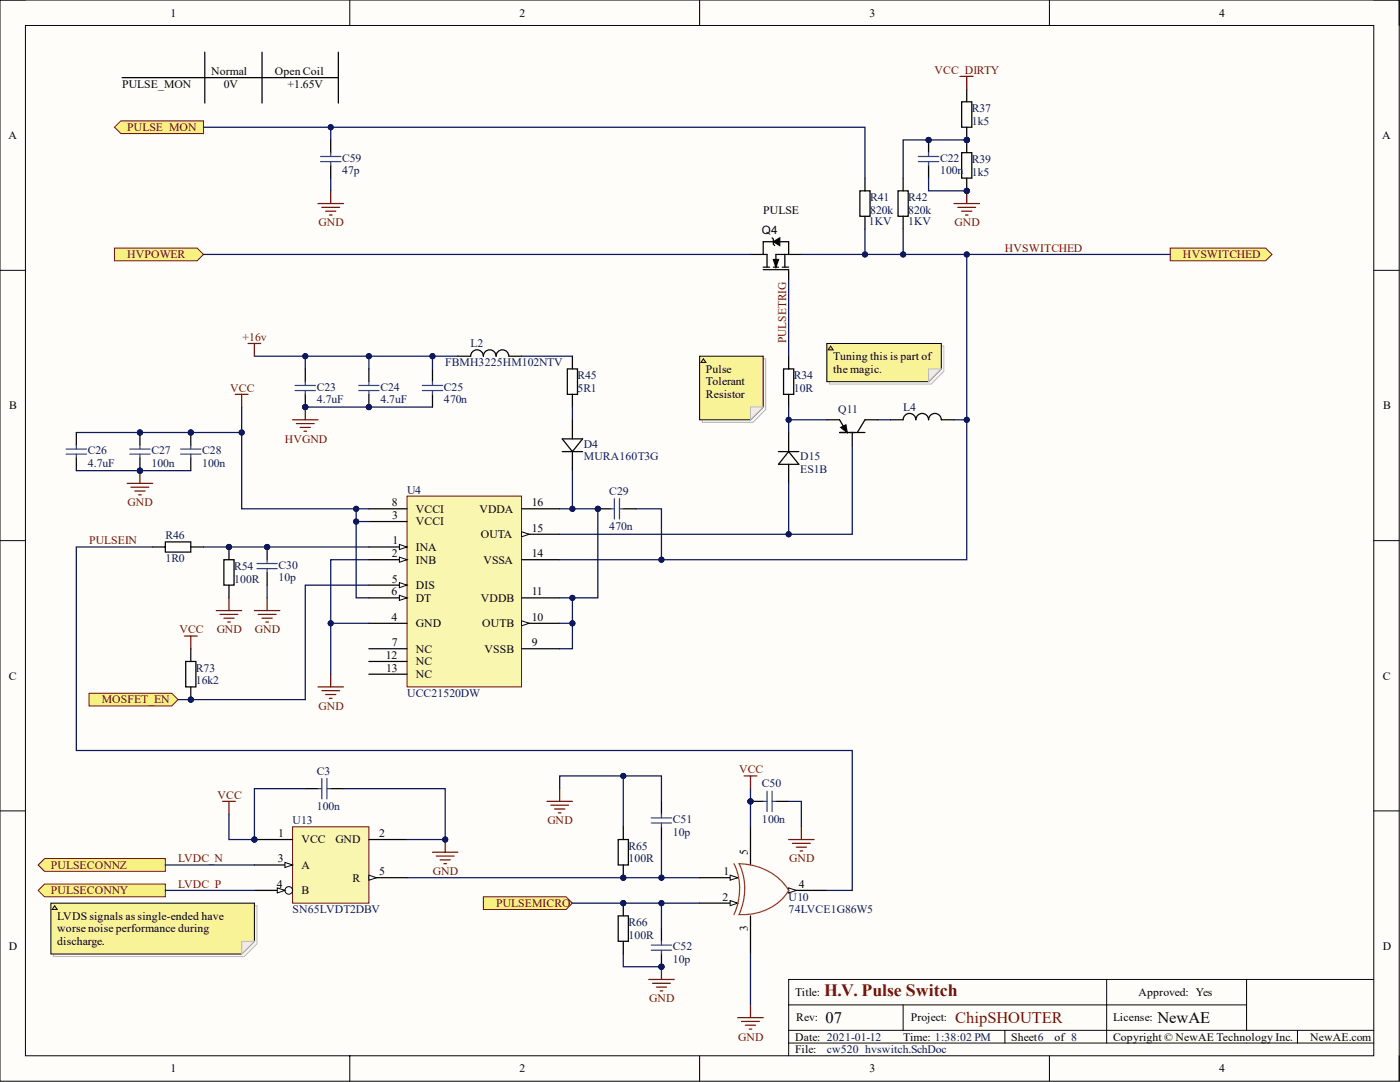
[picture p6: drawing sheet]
<svg xmlns="http://www.w3.org/2000/svg" width="279mm" height="216mm" viewBox="0 0 279 216" stroke-linecap="round" stroke-linejoin="round" font-family="sans-serif">
<path d="M0 0h279.2v215.7h-279.2z" fill="#fefdfa"/>
<path d="M0 0h279.2v215.7h-279.2z" fill="none" stroke="#040504" stroke-width=".2"/>
<path d="M5.1 5.1h269.1v205.6h-269.1z" fill="#fefdfa"/>
<g fill="none" stroke="#040504" stroke-width=".2">
<path d="M0 0h5.1M5.1 5.1h269.1v205.6h-269.1zM69.8 0v5.1M139.6 0v5.1M209.4 0v5.1M274.2 0h5v5.1M0 53.9h5.1M274.2 53.9h5M0 107.9h5.1M274.2 107.9h5M0 161.8h5.1M274.2 161.8h5"/>
<path d="M220.9 195.4v12.7M248.8 195.4h-91.4v15.3M274.2 195.4h-25.4v10.2M69.8 210.7v5M139.6 210.7v5M157.4 200.5h91.4M157.4 205.6h116.8M180.2 200.5v5.1M200.5 205.6v2.5M209.4 210.7v5M258.9 205.6v2.5M274.2 208.1h-116.8"/>
<path d="M279.2 210.7v5"/>
</g>
<path d="M149.8 50.8h2.5M152.3 53.8h5.1v2M152.3 53.3h1.3M153.1 50.8v2.5M154.3 53.3h1.1M156.1 53.3h1.3M156.6 50.8v2.5M159.9 50.8h-5v2.5" fill="none" stroke="#040504" stroke-width=".25"/>
<path d="M154.3 51.8h1.1l-.5 1.5z" fill="#040504"/>
<path d="M152.3 50.8h.8M154.3 51.8h1.1l-.5 1.5z" fill="none" stroke="#040504" stroke-width=".25"/>
<path d="M154.3 48.2l1.3-.7v1.5z" fill="#040504"/>
<path d="M154.1 47.5l.2 .2v1l.3 .3M154.3 48.2l1.3-.7v1.5zM154.3 48.2h-2v2.6M155.6 48.2h1.8v2.6" fill="none" stroke="#040504" stroke-width=".25"/>
<path d="M233.6 49.5h19l1.3 1.3-1.3 1.2h-19z" fill-rule="evenodd" fill="#f6f180"/>
<path d="M233.5 49.5h19.1l1.3 1.3-1.3 1.2h-19.1z" fill="none" stroke="#6d0d0e" stroke-width=".2"/>
<path d="M22.8 49.5h16.5l1.3 1.3-1.3 1.2h-16.5z" fill-rule="evenodd" fill="#f6f180"/>
<path d="M22.8 49.5h16.5l1.3 1.3-1.3 1.2h-16.5z" fill="none" stroke="#6d0d0e" stroke-width=".2"/>
<path d="M179.2 38.1h2.1v5.1h-2.1zM180.2 35.5v2.6M180.2 43.2v2.5" fill="none" stroke="#040504" stroke-width=".25"/>
<circle cx="192.9" cy="27.9" r=".51" fill="#0d185d"/>
<circle cx="192.9" cy="27.9" r=".51" fill="none" stroke="#0d185d" stroke-width=".2"/>
<path d="M192.9 17.8v2.5M192.9 25.4v2.5" fill="none" stroke="#040504" stroke-width=".25"/>
<circle cx="192.9" cy="27.9" r=".51" fill="#0d185d"/>
<circle cx="192.9" cy="27.9" r=".51" fill="none" stroke="#0d185d" stroke-width=".2"/>
<path d="M171.6 38.1h2v5.1h-2zM172.6 35.5v2.6M191.9 20.3h2v5.1h-2zM172.6 43.2v2.5" fill="none" stroke="#040504" stroke-width=".25"/>
<path d="M191.7 15.2h2.5M192.9 15.2v2.6" fill="none" stroke="#6d0d0e" stroke-width=".25"/>
<circle cx="192.9" cy="27.9" r=".51" fill="#0d185d"/>
<circle cx="192.9" cy="27.9" r=".51" fill="none" stroke="#0d185d" stroke-width=".2"/>
<circle cx="192.9" cy="38.1" r=".51" fill="#0d185d"/>
<circle cx="192.9" cy="38.1" r=".51" fill="none" stroke="#0d185d" stroke-width=".2"/>
<path d="M192.9 27.9v2.6" fill="none" stroke="#040504" stroke-width=".25"/>
<circle cx="192.9" cy="27.9" r=".51" fill="#0d185d"/>
<circle cx="192.9" cy="27.9" r=".51" fill="none" stroke="#0d185d" stroke-width=".2"/>
<path d="M192.9 35.5v2.6" fill="none" stroke="#040504" stroke-width=".25"/>
<circle cx="192.9" cy="38.1" r=".51" fill="#0d185d"/>
<circle cx="192.9" cy="38.1" r=".51" fill="none" stroke="#0d185d" stroke-width=".2"/>
<path d="M24.4 15.5h43.1M40.9 10.4v10.2M52.3 10.4v10.2M67.5 10.4v10.2M191.9 30.5h2v5h-2z" fill="none" stroke="#040504" stroke-width=".25"/>
<circle cx="185.3" cy="27.9" r=".51" fill="#0d185d"/>
<circle cx="185.3" cy="27.9" r=".51" fill="none" stroke="#0d185d" stroke-width=".2"/>
<path d="M185.3 27.9v2.6" fill="none" stroke="#040504" stroke-width=".25"/>
<circle cx="185.3" cy="27.9" r=".51" fill="#0d185d"/>
<circle cx="185.3" cy="27.9" r=".51" fill="none" stroke="#0d185d" stroke-width=".2"/>
<path d="M185.3 33v2.5" fill="none" stroke="#040504" stroke-width=".25"/>
<path d="M183.3 31.2h4M183.3 32.2h4M185.3 30.5v.7M185.3 32.2v.8" fill="none" stroke="#254fa2" stroke-width=".25"/>
<path d="M192.9 38.1v2.5M190.4 40.6h5.1M191.2 41.4h3.5M191.9 42.1h2M192.7 42.9h.5" fill="none" stroke="#6d0d0e" stroke-width=".25"/>
<circle cx="192.9" cy="38.1" r=".51" fill="#0d185d"/>
<circle cx="192.9" cy="38.1" r=".51" fill="none" stroke="#0d185d" stroke-width=".2"/>
<path d="M22.8 25.4l1.3-1.3h16.5v2.6h-16.5z" fill-rule="evenodd" fill="#f6f180"/>
<path d="M22.8 25.4l1.3-1.3h16.5v2.6h-16.5z" fill="none" stroke="#6d0d0e" stroke-width=".2"/>
<path d="M58.4 83.8h5.1M59.1 84.5h3.6M59.9 85.3h2M60.7 86h.5M60.9 81.2v2.6" fill="none" stroke="#6d0d0e" stroke-width=".25"/>
<circle cx="60.9" cy="81.2" r=".51" fill="#0d185d"/>
<circle cx="60.9" cy="81.2" r=".51" fill="none" stroke="#0d185d" stroke-width=".2"/>
<circle cx="60.9" cy="81.2" r=".51" fill="#0d185d"/>
<circle cx="60.9" cy="81.2" r=".51" fill="none" stroke="#0d185d" stroke-width=".2"/>
<path d="M60.9 73.6v2.6M60.9 78.7v2.5" fill="none" stroke="#040504" stroke-width=".25"/>
<circle cx="60.9" cy="81.2" r=".51" fill="#0d185d"/>
<circle cx="60.9" cy="81.2" r=".51" fill="none" stroke="#0d185d" stroke-width=".2"/>
<path d="M58.9 76.9h4.1M58.9 77.9h4.1M60.9 76.2v.7M60.9 77.9v.8" fill="none" stroke="#254fa2" stroke-width=".25"/>
<circle cx="73.6" cy="81.2" r=".51" fill="#0d185d"/>
<circle cx="73.6" cy="81.2" r=".51" fill="none" stroke="#0d185d" stroke-width=".2"/>
<path d="M73.6 73.6v2.6M73.6 78.7v2.5" fill="none" stroke="#040504" stroke-width=".25"/>
<circle cx="73.6" cy="81.2" r=".51" fill="#0d185d"/>
<circle cx="73.6" cy="81.2" r=".51" fill="none" stroke="#0d185d" stroke-width=".2"/>
<path d="M71.6 77.9h4M71.6 76.9h4M73.6 76.2v.7M73.6 77.9v.8M84.3 76.9h4M84.3 77.9h4M86.3 76.2v.7M86.3 77.9v.8" fill="none" stroke="#254fa2" stroke-width=".25"/>
<path d="M86.3 73.6v2.6M86.3 78.7v2.5M113.2 73.6h2.1v5.1h-2.1zM114.2 71.1v2.5M114.2 78.7v2.5M112.2 87.6h4.1l-2.1 2.5zM112.2 90.1h4.1M114.2 83.8v3.8M114.2 90.1v3.8M30.5 109.1h2.5M33 108.1h5.1v2.1h-5.1zM38.1 109.1h2.5" fill="none" stroke="#040504" stroke-width=".25"/>
<circle cx="53.3" cy="109.1" r=".51" fill="#0d185d"/>
<circle cx="53.3" cy="109.1" r=".51" fill="none" stroke="#0d185d" stroke-width=".2"/>
<path d="M53.3 109.1v2.6" fill="none" stroke="#040504" stroke-width=".25"/>
<circle cx="53.3" cy="109.1" r=".51" fill="#0d185d"/>
<circle cx="53.3" cy="109.1" r=".51" fill="none" stroke="#0d185d" stroke-width=".2"/>
<path d="M53.3 114.2v2.6" fill="none" stroke="#040504" stroke-width=".25"/>
<path d="M51.3 113.5h4M51.3 112.4h4M53.3 111.7v.7M53.3 113.5v.7" fill="none" stroke="#254fa2" stroke-width=".25"/>
<path d="M17.8 138.3h16.5l1.2 1.3-1.2 1.3h-16.5z" fill-rule="evenodd" fill="#f6f180"/>
<path d="M17.8 138.3h16.5l1.2 1.3-1.2 1.3h-16.5z" fill="none" stroke="#6d0d0e" stroke-width=".2"/>
<path d="M49.5 68.5h2.5M50.8 68.5v2.6" fill="none" stroke="#6d0d0e" stroke-width=".25"/>
<path d="M81.2 99h22.9v38.1h-22.9z" fill="#f9f6b0"/>
<path d="M81.2 99h22.9v38.1h-22.9z" fill="none" stroke="#6d0d0e" stroke-width=".2"/>
<path d="M73.6 109.1h7.6" fill="none" stroke="#040504" stroke-width=".25"/>
<path d="M79.7 108.6l1.5 .5-1.5 .6z" fill="#f9fcfe"/>
<path d="M79.7 108.6l1.5 .5-1.5 .6z" fill="none" stroke="#040504" stroke-width=".2"/>
<path d="M73.6 111.7h7.6" fill="none" stroke="#040504" stroke-width=".25"/>
<path d="M79.7 111.2l1.5 .5-1.5 .5z" fill="#f9fcfe"/>
<path d="M79.7 111.2l1.5 .5-1.5 .5z" fill="none" stroke="#040504" stroke-width=".2"/>
<path d="M73.6 104.1h7.6M73.6 101.5h7.6M73.6 116.8h7.6" fill="none" stroke="#040504" stroke-width=".25"/>
<path d="M79.7 116.3l1.5 .5-1.5 .5z" fill="#f9fcfe"/>
<path d="M79.7 116.3l1.5 .5-1.5 .5z" fill="none" stroke="#040504" stroke-width=".2"/>
<path d="M73.6 119.3h7.6" fill="none" stroke="#040504" stroke-width=".25"/>
<path d="M79.7 118.8l1.5 .5-1.5 .5z" fill="#f9fcfe"/>
<path d="M79.7 118.8l1.5 .5-1.5 .5z" fill="none" stroke="#040504" stroke-width=".2"/>
<path d="M104.1 101.5h7.6M104.1 106.6h7.6M73.6 129.4h7.6M73.6 132h7.6M73.6 134.5h7.6M73.6 124.4h7.6" fill="none" stroke="#040504" stroke-width=".25"/>
<path d="M104.1 106.1l1.5 .5-1.5 .5z" fill="#f9fcfe"/>
<path d="M104.1 106.1l1.5 .5-1.5 .5z" fill="none" stroke="#040504" stroke-width=".2"/>
<path d="M104.1 111.7h7.6M104.1 119.3h7.6M104.1 124.4h7.6" fill="none" stroke="#040504" stroke-width=".25"/>
<path d="M104.1 123.9l1.5 .5-1.5 .5z" fill="#f9fcfe"/>
<path d="M104.1 123.9l1.5 .5-1.5 .5z" fill="none" stroke="#040504" stroke-width=".2"/>
<path d="M104.1 129.4h7.6" fill="none" stroke="#040504" stroke-width=".25"/>
<path d="M47 78.7h2.5M48.2 78.7v2.5M53.3 119.3v2.5M50.8 121.8h5M51.5 122.6h3.6M52.3 123.4h2M53.1 124.1h.5M63.5 137.1h5M64.2 137.8h3.6M65 138.6h2M65.7 139.3h.6M66 134.5v2.6" fill="none" stroke="#6d0d0e" stroke-width=".25"/>
<circle cx="38.1" cy="86.3" r=".51" fill="#0d185d"/>
<circle cx="38.1" cy="86.3" r=".51" fill="none" stroke="#0d185d" stroke-width=".2"/>
<path d="M38.1 86.3v2.5" fill="none" stroke="#040504" stroke-width=".25"/>
<circle cx="38.1" cy="86.3" r=".51" fill="#0d185d"/>
<circle cx="38.1" cy="86.3" r=".51" fill="none" stroke="#0d185d" stroke-width=".2"/>
<path d="M38.1 91.4v2.5" fill="none" stroke="#040504" stroke-width=".25"/>
<path d="M36 89.6h4.1M36 90.6h4.1M38.1 88.8v.8M38.1 90.6v.8" fill="none" stroke="#254fa2" stroke-width=".25"/>
<circle cx="27.9" cy="86.3" r=".51" fill="#0d185d"/>
<circle cx="27.9" cy="86.3" r=".51" fill="none" stroke="#0d185d" stroke-width=".2"/>
<circle cx="27.9" cy="93.9" r=".51" fill="#0d185d"/>
<circle cx="27.9" cy="93.9" r=".51" fill="none" stroke="#0d185d" stroke-width=".2"/>
<path d="M27.9 86.3v2.5" fill="none" stroke="#040504" stroke-width=".25"/>
<circle cx="27.9" cy="86.3" r=".51" fill="#0d185d"/>
<circle cx="27.9" cy="86.3" r=".51" fill="none" stroke="#0d185d" stroke-width=".2"/>
<path d="M27.9 91.4v2.5" fill="none" stroke="#040504" stroke-width=".25"/>
<circle cx="27.9" cy="93.9" r=".51" fill="#0d185d"/>
<circle cx="27.9" cy="93.9" r=".51" fill="none" stroke="#0d185d" stroke-width=".2"/>
<path d="M25.9 90.6h4.1M25.9 89.6h4.1M27.9 88.8v.8M27.9 90.6v.8" fill="none" stroke="#254fa2" stroke-width=".25"/>
<path d="M25.4 96.5h5.1M26.1 97.2h3.6M26.9 98h2M27.7 98.7h.5M27.9 93.9v2.6" fill="none" stroke="#6d0d0e" stroke-width=".25"/>
<circle cx="27.9" cy="93.9" r=".51" fill="#0d185d"/>
<circle cx="27.9" cy="93.9" r=".51" fill="none" stroke="#0d185d" stroke-width=".2"/>
<path d="M15.2 86.3v2.5M15.2 91.4v2.5" fill="none" stroke="#040504" stroke-width=".25"/>
<path d="M13.2 90.6h4.1M13.2 89.6h4.1M15.2 88.8v.8M15.2 90.6v.8" fill="none" stroke="#254fa2" stroke-width=".25"/>
<circle cx="38.1" cy="139.6" r=".51" fill="#0d185d"/>
<circle cx="38.1" cy="139.6" r=".51" fill="none" stroke="#0d185d" stroke-width=".2"/>
<path d="M38.1 129.4v2.6M38.1 137.1v2.5" fill="none" stroke="#040504" stroke-width=".25"/>
<circle cx="38.1" cy="139.6" r=".51" fill="#0d185d"/>
<circle cx="38.1" cy="139.6" r=".51" fill="none" stroke="#0d185d" stroke-width=".2"/>
<path d="M37.1 132h2v5.1h-2zM139.6 175.1h7.6" fill="none" stroke="#040504" stroke-width=".25"/>
<path d="M36.8 126.9h2.5M38.1 126.9v2.5" fill="none" stroke="#6d0d0e" stroke-width=".25"/>
<path d="M145.7 174.6l1.5 .5-1.5 .5z" fill="#f9fcfe"/>
<path d="M145.7 174.6l1.5 .5-1.5 .5z" fill="none" stroke="#040504" stroke-width=".2"/>
<path d="M139.6 180.2h7.6" fill="none" stroke="#040504" stroke-width=".25"/>
<path d="M145.7 179.7l1.5 .5-1.5 .5z" fill="#f9fcfe"/>
<path d="M145.7 179.7l1.5 .5-1.5 .5z" fill="none" stroke="#040504" stroke-width=".2"/>
<path d="M149.8 165v7.6M157.4 177.7h7.6M149.8 182.7v7.7" fill="none" stroke="#040504" stroke-width=".25"/>
<path d="M157.4 177.2l1.5 .5-1.5 .5z" fill="#f9fcfe"/>
<path d="M157.4 177.2l1.5 .5-1.5 .5z" fill="none" stroke="#040504" stroke-width=".2"/>
<path d="M146.5 172.3a12 12 0 0 1 0 10.2M147.5 172.3a11.5 11.5 0 0 1 9.9 5.4 10.7 10.7 0 0 1-9.9 4.8 12 12 0 0 0 0-10.2z" fill="none" stroke="#ee1d23" stroke-width=".25"/>
<path d="M96.5 178.9h16.5l1.2 1.3-1.2 1.3h-16.5z" fill-rule="evenodd" fill="#f6f180"/>
<path d="M96.5 178.9h16.5l1.2 1.3-1.2 1.3h-16.5z" fill="none" stroke="#6d0d0e" stroke-width=".2"/>
<path d="M148.5 154.8h2.5M149.8 154.8v2.6M147.2 203.1h5.1M148 203.8h3.6M148.8 204.6h2M149.5 205.3h.5M149.8 200.5v2.6" fill="none" stroke="#6d0d0e" stroke-width=".25"/>
<circle cx="149.8" cy="159.9" r=".51" fill="#0d185d"/>
<circle cx="149.8" cy="159.9" r=".51" fill="none" stroke="#0d185d" stroke-width=".2"/>
<path d="M149.8 159.9h2.5" fill="none" stroke="#040504" stroke-width=".25"/>
<circle cx="149.8" cy="159.9" r=".51" fill="#0d185d"/>
<circle cx="149.8" cy="159.9" r=".51" fill="none" stroke="#0d185d" stroke-width=".2"/>
<path d="M154.9 159.9h2.5" fill="none" stroke="#040504" stroke-width=".25"/>
<path d="M152.3 159.9h.8M153.1 157.9v4M154.1 157.9v4M154.1 159.9h.8" fill="none" stroke="#254fa2" stroke-width=".25"/>
<path d="M157.4 167.5h5.1M158.2 168.3h3.5M158.9 169h2M159.7 169.8h.5M159.9 165v2.5" fill="none" stroke="#6d0d0e" stroke-width=".25"/>
<circle cx="132" cy="192.9" r=".51" fill="#0d185d"/>
<circle cx="132" cy="192.9" r=".51" fill="none" stroke="#0d185d" stroke-width=".2"/>
<path d="M132 185.3v2.5M132 190.4v2.5" fill="none" stroke="#040504" stroke-width=".25"/>
<circle cx="132" cy="192.9" r=".51" fill="#0d185d"/>
<circle cx="132" cy="192.9" r=".51" fill="none" stroke="#0d185d" stroke-width=".2"/>
<path d="M130 164.2h4M130 163.2h4M132 162.4v.8M132 164.2v.8M130 189.6h4M130 188.6h4M132 187.8v.8M132 189.6v.8" fill="none" stroke="#254fa2" stroke-width=".25"/>
<path d="M132 159.9v2.5M132 165v2.5" fill="none" stroke="#040504" stroke-width=".25"/>
<path d="M129.5 195.4h5M130.2 196.2h3.6M131 197h2M131.8 197.7h.5M132 192.9v2.5" fill="none" stroke="#6d0d0e" stroke-width=".25"/>
<circle cx="132" cy="192.9" r=".51" fill="#0d185d"/>
<circle cx="132" cy="192.9" r=".51" fill="none" stroke="#0d185d" stroke-width=".2"/>
<path d="M109.2 159.9h5M111.7 157.4v2.5M109.9 160.7h3.6M110.7 161.4h2M111.4 162.2h.6" fill="none" stroke="#6d0d0e" stroke-width=".25"/>
<circle cx="45.7" cy="109.1" r=".51" fill="#0d185d"/>
<circle cx="45.7" cy="109.1" r=".51" fill="none" stroke="#0d185d" stroke-width=".2"/>
<path d="M45.7 109.1v2.6M45.7 116.8v2.5" fill="none" stroke="#040504" stroke-width=".25"/>
<circle cx="45.7" cy="109.1" r=".51" fill="#0d185d"/>
<circle cx="45.7" cy="109.1" r=".51" fill="none" stroke="#0d185d" stroke-width=".2"/>
<path d="M44.7 111.7h2v5.1h-2z" fill="none" stroke="#040504" stroke-width=".25"/>
<path d="M45.7 119.3v2.5M43.2 121.8h5M43.9 122.6h3.6M44.7 123.4h2M45.4 124.1h.5" fill="none" stroke="#6d0d0e" stroke-width=".25"/>
<circle cx="124.4" cy="180.2" r=".51" fill="#0d185d"/>
<circle cx="124.4" cy="180.2" r=".51" fill="none" stroke="#0d185d" stroke-width=".2"/>
<path d="M124.4 180.2v2.5M124.4 187.8v2.6" fill="none" stroke="#040504" stroke-width=".25"/>
<circle cx="124.4" cy="180.2" r=".51" fill="#0d185d"/>
<circle cx="124.4" cy="180.2" r=".51" fill="none" stroke="#0d185d" stroke-width=".2"/>
<path d="M123.4 182.7h2v5.1h-2z" fill="none" stroke="#040504" stroke-width=".25"/>
<circle cx="124.4" cy="175.1" r=".51" fill="#0d185d"/>
<circle cx="124.4" cy="175.1" r=".51" fill="none" stroke="#0d185d" stroke-width=".2"/>
<path d="M124.4 172.6v2.5" fill="none" stroke="#040504" stroke-width=".25"/>
<circle cx="124.4" cy="175.1" r=".51" fill="#0d185d"/>
<circle cx="124.4" cy="175.1" r=".51" fill="none" stroke="#0d185d" stroke-width=".2"/>
<path d="M123.4 167.5h2v5.1h-2zM124.4 165v2.5" fill="none" stroke="#040504" stroke-width=".25"/>
<path d="M7.6 177.7l1.3-1.3h24.1v2.5h-24.1z" fill-rule="evenodd" fill="#f6f180"/>
<path d="M7.6 177.7l1.3-1.3h24.1v2.5h-24.1z" fill="none" stroke="#6d0d0e" stroke-width=".2"/>
<path d="M7.6 172.6l1.3-1.3h24.1v2.6h-24.1z" fill-rule="evenodd" fill="#f6f180"/>
<path d="M7.6 172.6l1.3-1.3h24.1v2.6h-24.1z" fill="none" stroke="#6d0d0e" stroke-width=".2"/>
<circle cx="50.8" cy="167.5" r=".51" fill="#0d185d"/>
<circle cx="50.8" cy="167.5" r=".51" fill="none" stroke="#0d185d" stroke-width=".2"/>
<path d="M58.4 165h15.2v15.2h-15.2z" fill="#f9f6b0"/>
<path d="M58.4 165h15.2v15.2h-15.2z" fill="none" stroke="#6d0d0e" stroke-width=".2"/>
<path d="M50.8 172.6h7.6" fill="none" stroke="#040504" stroke-width=".25"/>
<path d="M56.9 172.1l1.5 .5-1.5 .5z" fill="#f9fcfe"/>
<path d="M56.9 172.1l1.5 .5-1.5 .5z" fill="none" stroke="#040504" stroke-width=".2"/>
<path d="M50.8 177.7h7.6" fill="none" stroke="#040504" stroke-width=".25"/>
<circle cx="57.6" cy="177.7" r=".76" fill="#f9fcfe"/>
<circle cx="57.6" cy="177.7" r=".76" fill="none" stroke="#040504" stroke-width=".2"/>
<path d="M55.3 177.2l1.6 .5-1.6 .5z" fill="#f9fcfe"/>
<path d="M55.3 177.2l1.6 .5-1.6 .5z" fill="none" stroke="#040504" stroke-width=".2"/>
<path d="M73.6 175.1h7.6" fill="none" stroke="#040504" stroke-width=".25"/>
<path d="M73.6 174.6l1.5 .5-1.5 .5z" fill="#f9fcfe"/>
<path d="M73.6 174.6l1.5 .5-1.5 .5z" fill="none" stroke="#040504" stroke-width=".2"/>
<path d="M50.8 167.5h7.6" fill="none" stroke="#040504" stroke-width=".25"/>
<circle cx="50.8" cy="167.5" r=".51" fill="#0d185d"/>
<circle cx="50.8" cy="167.5" r=".51" fill="none" stroke="#0d185d" stroke-width=".2"/>
<path d="M73.6 167.5h7.6" fill="none" stroke="#040504" stroke-width=".25"/>
<path d="M86.3 170.1h5.1M87.1 170.8h3.5M87.8 171.6h2.1M88.6 172.3h.5M88.8 167.5v2.6" fill="none" stroke="#6d0d0e" stroke-width=".25"/>
<circle cx="88.9" cy="167.5" r=".51" fill="#0d185d"/>
<circle cx="88.9" cy="167.5" r=".51" fill="none" stroke="#0d185d" stroke-width=".2"/>
<path d="M44.4 159.9h2.6M45.7 159.9v2.5" fill="none" stroke="#6d0d0e" stroke-width=".25"/>
<path d="M60.9 157.4h2.6M66 157.4h2.5" fill="none" stroke="#040504" stroke-width=".25"/>
<path d="M63.5 157.4h.7M64.2 155.3v4.1M65.2 157.4h.8M65.2 155.3v4.1" fill="none" stroke="#254fa2" stroke-width=".25"/>
<circle cx="119.3" cy="101.5" r=".51" fill="#0d185d"/>
<circle cx="119.3" cy="101.5" r=".51" fill="none" stroke="#0d185d" stroke-width=".2"/>
<path d="M119.3 101.5h2.6" fill="none" stroke="#040504" stroke-width=".25"/>
<circle cx="119.3" cy="101.5" r=".51" fill="#0d185d"/>
<circle cx="119.3" cy="101.5" r=".51" fill="none" stroke="#0d185d" stroke-width=".2"/>
<path d="M91.4 71.1h2.5a1.27 1.27 0 0 1 1.3-1.3 1.27 1.27 0 0 1 1.3 1.3 1.27 1.27 0 0 1 1.2-1.3 1.27 1.27 0 0 1 1.3 1.3 1.27 1.27 0 0 1 1.3-1.3 1.27 1.27 0 0 1 1.2 1.3h2.6M165 83.8h2.5l1.6 2.5M167.5 86.3h5.1M170.1 86.3v2.5M175.2 83.8h-2.6l-1.5 2.5M124.4 101.5h2.5" fill="none" stroke="#040504" stroke-width=".25"/>
<path d="M122.6 99.5v4.1M123.6 99.5v4.1M121.9 101.5h.7M123.6 101.5h.8" fill="none" stroke="#254fa2" stroke-width=".25"/>
<path d="M167.8 85.3l1-.5 .3 1.5z" fill="#040504"/>
<path d="M66 27.9v2.6M66 33v2.5M156.4 73.6h2v5.1h-2zM157.4 71.1v2.5M157.4 78.7v2.5M155.4 90.1h4M157.4 90.1l2 2.5h-4zM157.4 86.3v3.8M157.4 92.6v3.9M167.8 85.3l1-.5 .3 1.5zM177.7 83.8h2.5a1.27 1.27 0 0 1 1.3-1.3 1.27 1.27 0 0 1 1.3 1.3 1.27 1.27 0 0 1 1.2-1.3 1.27 1.27 0 0 1 1.3 1.3 1.27 1.27 0 0 1 1.3-1.3 1.27 1.27 0 0 1 1.3 1.3h2.5" fill="none" stroke="#040504" stroke-width=".25"/>
<path d="M66 38.1v2.5M63.5 40.6h5M64.2 41.4h3.6M65 42.1h2M65.7 42.9h.6" fill="none" stroke="#6d0d0e" stroke-width=".25"/>
<path d="M64 31.2h4M64 32.2h4M66 30.5v.7M66 32.2v.8" fill="none" stroke="#254fa2" stroke-width=".25"/>
<path d="M180.2 45.7v5.1" fill="none" stroke="#0d185d" stroke-width=".25"/>
<circle cx="180.2" cy="50.8" r=".51" fill="#0d185d"/>
<circle cx="180.2" cy="50.8" r=".51" fill="none" stroke="#0d185d" stroke-width=".2"/>
<path d="M172.6 45.7v5.1" fill="none" stroke="#0d185d" stroke-width=".25"/>
<circle cx="172.6" cy="50.8" r=".51" fill="#0d185d"/>
<circle cx="172.6" cy="50.8" r=".51" fill="none" stroke="#0d185d" stroke-width=".2"/>
<path d="M192.9 27.9h-12.7v7.6" fill="none" stroke="#0d185d" stroke-width=".25"/>
<circle cx="192.9" cy="27.9" r=".51" fill="#0d185d"/>
<circle cx="192.9" cy="27.9" r=".51" fill="none" stroke="#0d185d" stroke-width=".2"/>
<circle cx="185.3" cy="27.9" r=".51" fill="#0d185d"/>
<circle cx="185.3" cy="27.9" r=".51" fill="none" stroke="#0d185d" stroke-width=".2"/>
<path d="M185.3 35.5v2.6h7.6" fill="none" stroke="#0d185d" stroke-width=".25"/>
<circle cx="192.9" cy="38.1" r=".51" fill="#0d185d"/>
<circle cx="192.9" cy="38.1" r=".51" fill="none" stroke="#0d185d" stroke-width=".2"/>
<path d="M126.9 101.5h5.1v10.2h-20.3" fill="none" stroke="#0d185d" stroke-width=".25"/>
<circle cx="132" cy="111.7" r=".51" fill="#0d185d"/>
<circle cx="132" cy="111.7" r=".51" fill="none" stroke="#0d185d" stroke-width=".2"/>
<path d="M114.2 93.9v7.6" fill="none" stroke="#0d185d" stroke-width=".25"/>
<circle cx="114.2" cy="101.5" r=".51" fill="#0d185d"/>
<circle cx="114.2" cy="101.5" r=".51" fill="none" stroke="#0d185d" stroke-width=".2"/>
<path d="M60.9 71.1v2.5" fill="none" stroke="#0d185d" stroke-width=".25"/>
<circle cx="60.9" cy="71.1" r=".51" fill="#0d185d"/>
<circle cx="60.9" cy="71.1" r=".51" fill="none" stroke="#0d185d" stroke-width=".2"/>
<path d="M73.6 71.1v2.5" fill="none" stroke="#0d185d" stroke-width=".25"/>
<circle cx="73.6" cy="71.1" r=".51" fill="#0d185d"/>
<circle cx="73.6" cy="71.1" r=".51" fill="none" stroke="#0d185d" stroke-width=".2"/>
<path d="M60.9 81.2h25.4" fill="none" stroke="#0d185d" stroke-width=".25"/>
<circle cx="73.6" cy="81.2" r=".51" fill="#0d185d"/>
<circle cx="73.6" cy="81.2" r=".51" fill="none" stroke="#0d185d" stroke-width=".2"/>
<circle cx="60.9" cy="81.2" r=".51" fill="#0d185d"/>
<circle cx="60.9" cy="81.2" r=".51" fill="none" stroke="#0d185d" stroke-width=".2"/>
<path d="M40.6 109.1h33" fill="none" stroke="#0d185d" stroke-width=".25"/>
<circle cx="53.3" cy="109.1" r=".51" fill="#0d185d"/>
<circle cx="53.3" cy="109.1" r=".51" fill="none" stroke="#0d185d" stroke-width=".2"/>
<circle cx="45.7" cy="109.1" r=".51" fill="#0d185d"/>
<circle cx="45.7" cy="109.1" r=".51" fill="none" stroke="#0d185d" stroke-width=".2"/>
<path d="M66 124.4h7.6" fill="none" stroke="#0d185d" stroke-width=".25"/>
<circle cx="66" cy="124.4" r=".51" fill="#0d185d"/>
<circle cx="66" cy="124.4" r=".51" fill="none" stroke="#0d185d" stroke-width=".2"/>
<path d="M71.1 104.1h2.5" fill="none" stroke="#0d185d" stroke-width=".25"/>
<circle cx="71.1" cy="104.1" r=".51" fill="#0d185d"/>
<circle cx="71.1" cy="104.1" r=".51" fill="none" stroke="#0d185d" stroke-width=".2"/>
<path d="M40.6 50.8h109.2M15.2 86.3h33" fill="none" stroke="#0d185d" stroke-width=".25"/>
<circle cx="48.2" cy="86.3" r=".51" fill="#0d185d"/>
<circle cx="48.2" cy="86.3" r=".51" fill="none" stroke="#0d185d" stroke-width=".2"/>
<circle cx="38.1" cy="86.3" r=".51" fill="#0d185d"/>
<circle cx="38.1" cy="86.3" r=".51" fill="none" stroke="#0d185d" stroke-width=".2"/>
<circle cx="27.9" cy="86.3" r=".51" fill="#0d185d"/>
<circle cx="27.9" cy="86.3" r=".51" fill="none" stroke="#0d185d" stroke-width=".2"/>
<path d="M15.2 93.9h22.9" fill="none" stroke="#0d185d" stroke-width=".25"/>
<circle cx="27.9" cy="93.9" r=".51" fill="#0d185d"/>
<circle cx="27.9" cy="93.9" r=".51" fill="none" stroke="#0d185d" stroke-width=".2"/>
<path d="M40.6 25.4h132v10.1" fill="none" stroke="#0d185d" stroke-width=".25"/>
<circle cx="66" cy="25.4" r=".51" fill="#0d185d"/>
<circle cx="66" cy="25.4" r=".51" fill="none" stroke="#0d185d" stroke-width=".2"/>
<path d="M149.8 157.4v2.5M149.8 190.4v10.1" fill="none" stroke="#0d185d" stroke-width=".25"/>
<circle cx="149.8" cy="159.9" r=".51" fill="#0d185d"/>
<circle cx="149.8" cy="159.9" r=".51" fill="none" stroke="#0d185d" stroke-width=".2"/>
<path d="M149.8 159.9v5.1" fill="none" stroke="#0d185d" stroke-width=".25"/>
<circle cx="149.8" cy="159.9" r=".51" fill="#0d185d"/>
<circle cx="149.8" cy="159.9" r=".51" fill="none" stroke="#0d185d" stroke-width=".2"/>
<path d="M48.2 81.2v20.3h22.9M157.4 159.9h2.5v5.1" fill="none" stroke="#0d185d" stroke-width=".25"/>
<circle cx="48.2" cy="86.3" r=".51" fill="#0d185d"/>
<circle cx="48.2" cy="86.3" r=".51" fill="none" stroke="#0d185d" stroke-width=".2"/>
<circle cx="71.1" cy="101.5" r=".51" fill="#0d185d"/>
<circle cx="71.1" cy="101.5" r=".51" fill="none" stroke="#0d185d" stroke-width=".2"/>
<path d="M50.8 71.1h35.5v2.5" fill="none" stroke="#0d185d" stroke-width=".25"/>
<circle cx="86.3" cy="71.1" r=".51" fill="#0d185d"/>
<circle cx="86.3" cy="71.1" r=".51" fill="none" stroke="#0d185d" stroke-width=".2"/>
<circle cx="73.6" cy="71.1" r=".51" fill="#0d185d"/>
<circle cx="73.6" cy="71.1" r=".51" fill="none" stroke="#0d185d" stroke-width=".2"/>
<circle cx="60.9" cy="71.1" r=".51" fill="#0d185d"/>
<circle cx="60.9" cy="71.1" r=".51" fill="none" stroke="#0d185d" stroke-width=".2"/>
<path d="M73.6 101.5h-2.5v17.8h2.5" fill="none" stroke="#0d185d" stroke-width=".25"/>
<circle cx="71.1" cy="104.1" r=".51" fill="#0d185d"/>
<circle cx="71.1" cy="104.1" r=".51" fill="none" stroke="#0d185d" stroke-width=".2"/>
<circle cx="71.1" cy="101.5" r=".51" fill="#0d185d"/>
<circle cx="71.1" cy="101.5" r=".51" fill="none" stroke="#0d185d" stroke-width=".2"/>
<path d="M73.6 111.7h-7.6v22.8" fill="none" stroke="#0d185d" stroke-width=".25"/>
<circle cx="66" cy="124.4" r=".51" fill="#0d185d"/>
<circle cx="66" cy="124.4" r=".51" fill="none" stroke="#0d185d" stroke-width=".2"/>
<path d="M30.5 109.1h-15.3v40.7h154.9v27.9h-5.1M132 180.2v5.1" fill="none" stroke="#0d185d" stroke-width=".25"/>
<circle cx="132" cy="180.2" r=".51" fill="#0d185d"/>
<circle cx="132" cy="180.2" r=".51" fill="none" stroke="#0d185d" stroke-width=".2"/>
<path d="M132 167.5v7.6" fill="none" stroke="#0d185d" stroke-width=".25"/>
<circle cx="132" cy="175.1" r=".51" fill="#0d185d"/>
<circle cx="132" cy="175.1" r=".51" fill="none" stroke="#0d185d" stroke-width=".2"/>
<path d="M111.7 157.4v-2.6h20.3v5.1" fill="none" stroke="#0d185d" stroke-width=".25"/>
<circle cx="124.4" cy="154.8" r=".51" fill="#0d185d"/>
<circle cx="124.4" cy="154.8" r=".51" fill="none" stroke="#0d185d" stroke-width=".2"/>
<path d="M73.6 116.8h-12.7v22.8h-25.4" fill="none" stroke="#0d185d" stroke-width=".25"/>
<circle cx="38.1" cy="139.6" r=".51" fill="#0d185d"/>
<circle cx="38.1" cy="139.6" r=".51" fill="none" stroke="#0d185d" stroke-width=".2"/>
<path d="M53.3 116.8v2.5M124.4 154.8v10.2" fill="none" stroke="#0d185d" stroke-width=".25"/>
<circle cx="124.4" cy="154.8" r=".51" fill="#0d185d"/>
<circle cx="124.4" cy="154.8" r=".51" fill="none" stroke="#0d185d" stroke-width=".2"/>
<path d="M124.4 190.4v2.5h7.6" fill="none" stroke="#0d185d" stroke-width=".25"/>
<circle cx="132" cy="192.9" r=".51" fill="#0d185d"/>
<circle cx="132" cy="192.9" r=".51" fill="none" stroke="#0d185d" stroke-width=".2"/>
<path d="M68.5 157.4h20.3v10.1h-7.6" fill="none" stroke="#0d185d" stroke-width=".25"/>
<circle cx="88.9" cy="167.5" r=".51" fill="#0d185d"/>
<circle cx="88.9" cy="167.5" r=".51" fill="none" stroke="#0d185d" stroke-width=".2"/>
<path d="M60.9 157.4h-10.1v10.1h-5.1v-5.1" fill="none" stroke="#0d185d" stroke-width=".25"/>
<circle cx="50.8" cy="167.5" r=".51" fill="#0d185d"/>
<circle cx="50.8" cy="167.5" r=".51" fill="none" stroke="#0d185d" stroke-width=".2"/>
<path d="M111.7 124.4h2.5v5h-2.5" fill="none" stroke="#0d185d" stroke-width=".25"/>
<circle cx="114.2" cy="124.4" r=".51" fill="#0d185d"/>
<circle cx="114.2" cy="124.4" r=".51" fill="none" stroke="#0d185d" stroke-width=".2"/>
<path d="M111.7 119.3h2.5v5.1" fill="none" stroke="#0d185d" stroke-width=".25"/>
<circle cx="114.2" cy="119.3" r=".51" fill="#0d185d"/>
<circle cx="114.2" cy="119.3" r=".51" fill="none" stroke="#0d185d" stroke-width=".2"/>
<circle cx="114.2" cy="124.4" r=".51" fill="#0d185d"/>
<circle cx="114.2" cy="124.4" r=".51" fill="none" stroke="#0d185d" stroke-width=".2"/>
<path d="M111.7 101.5h7.6v17.8h-5.1" fill="none" stroke="#0d185d" stroke-width=".25"/>
<circle cx="114.2" cy="119.3" r=".51" fill="#0d185d"/>
<circle cx="114.2" cy="119.3" r=".51" fill="none" stroke="#0d185d" stroke-width=".2"/>
<circle cx="119.3" cy="101.5" r=".51" fill="#0d185d"/>
<circle cx="119.3" cy="101.5" r=".51" fill="none" stroke="#0d185d" stroke-width=".2"/>
<circle cx="114.2" cy="101.5" r=".51" fill="#0d185d"/>
<circle cx="114.2" cy="101.5" r=".51" fill="none" stroke="#0d185d" stroke-width=".2"/>
<path d="M86.3 71.1h5.1M33 172.6h17.8M33 177.7h17.8" fill="none" stroke="#0d185d" stroke-width=".25"/>
<circle cx="86.3" cy="71.1" r=".51" fill="#0d185d"/>
<circle cx="86.3" cy="71.1" r=".51" fill="none" stroke="#0d185d" stroke-width=".2"/>
<path d="M104.1 71.1h10.1M114.2 81.2v2.6M81.2 175.1h58.4" fill="none" stroke="#0d185d" stroke-width=".25"/>
<circle cx="124.4" cy="175.1" r=".51" fill="#0d185d"/>
<circle cx="124.4" cy="175.1" r=".51" fill="none" stroke="#0d185d" stroke-width=".2"/>
<circle cx="132" cy="175.1" r=".51" fill="#0d185d"/>
<circle cx="132" cy="175.1" r=".51" fill="none" stroke="#0d185d" stroke-width=".2"/>
<path d="M114.2 180.2h25.4" fill="none" stroke="#0d185d" stroke-width=".25"/>
<circle cx="132" cy="180.2" r=".51" fill="#0d185d"/>
<circle cx="132" cy="180.2" r=".51" fill="none" stroke="#0d185d" stroke-width=".2"/>
<circle cx="124.4" cy="180.2" r=".51" fill="#0d185d"/>
<circle cx="124.4" cy="180.2" r=".51" fill="none" stroke="#0d185d" stroke-width=".2"/>
<path d="M192.9 50.8v60.9h-60.9" fill="none" stroke="#0d185d" stroke-width=".25"/>
<circle cx="132" cy="111.7" r=".51" fill="#0d185d"/>
<circle cx="132" cy="111.7" r=".51" fill="none" stroke="#0d185d" stroke-width=".2"/>
<circle cx="192.9" cy="83.8" r=".51" fill="#0d185d"/>
<circle cx="192.9" cy="83.8" r=".51" fill="none" stroke="#0d185d" stroke-width=".2"/>
<circle cx="192.9" cy="50.8" r=".51" fill="#0d185d"/>
<circle cx="192.9" cy="50.8" r=".51" fill="none" stroke="#0d185d" stroke-width=".2"/>
<path d="M159.9 50.8h73.6" fill="none" stroke="#0d185d" stroke-width=".25"/>
<circle cx="172.6" cy="50.8" r=".51" fill="#0d185d"/>
<circle cx="172.6" cy="50.8" r=".51" fill="none" stroke="#0d185d" stroke-width=".2"/>
<circle cx="180.2" cy="50.8" r=".51" fill="#0d185d"/>
<circle cx="180.2" cy="50.8" r=".51" fill="none" stroke="#0d185d" stroke-width=".2"/>
<circle cx="192.9" cy="50.8" r=".51" fill="#0d185d"/>
<circle cx="192.9" cy="50.8" r=".51" fill="none" stroke="#0d185d" stroke-width=".2"/>
<path d="M157.4 81.2v2.6h7.6" fill="none" stroke="#0d185d" stroke-width=".25"/>
<circle cx="157.4" cy="83.8" r=".51" fill="#0d185d"/>
<circle cx="157.4" cy="83.8" r=".51" fill="none" stroke="#0d185d" stroke-width=".2"/>
<path d="M157.4 83.8v2.5" fill="none" stroke="#0d185d" stroke-width=".25"/>
<circle cx="157.4" cy="83.8" r=".51" fill="#0d185d"/>
<circle cx="157.4" cy="83.8" r=".51" fill="none" stroke="#0d185d" stroke-width=".2"/>
<path d="M157.4 55.8v15.3M175.2 83.8h2.5M190.4 83.8h2.5" fill="none" stroke="#0d185d" stroke-width=".25"/>
<circle cx="192.9" cy="83.8" r=".51" fill="#0d185d"/>
<circle cx="192.9" cy="83.8" r=".51" fill="none" stroke="#0d185d" stroke-width=".2"/>
<path d="M157.4 96.5v10.1h-45.7" fill="none" stroke="#0d185d" stroke-width=".25"/>
<circle cx="157.4" cy="106.6" r=".51" fill="#0d185d"/>
<circle cx="157.4" cy="106.6" r=".51" fill="none" stroke="#0d185d" stroke-width=".2"/>
<path d="M170.1 88.8v17.8h-12.7" fill="none" stroke="#0d185d" stroke-width=".25"/>
<circle cx="157.4" cy="106.6" r=".51" fill="#0d185d"/>
<circle cx="157.4" cy="106.6" r=".51" fill="none" stroke="#0d185d" stroke-width=".2"/>
<path d="M66 25.4v2.5" fill="none" stroke="#0d185d" stroke-width=".25"/>
<circle cx="66" cy="25.4" r=".51" fill="#0d185d"/>
<circle cx="66" cy="25.4" r=".51" fill="none" stroke="#0d185d" stroke-width=".2"/>
<path d="M66 35.5v2.6" fill="none" stroke="#0d185d" stroke-width=".25"/>
<path d="M140.1 71.6h12.7v10.1l-2.5 2.6h-10.2z" fill="#f6f5f0"/>
<path d="M140.1 71.6h12.7v10.1l-2.5 2.6h-10.2z" fill="none" stroke="#bdbbb8" stroke-width=".2"/>
<path d="M139.6 71.1h12.7v10.1l-2.5 2.6h-10.2z" fill-rule="evenodd" fill="#f8f397"/>
<path d="M139.6 71.1h12.7v10.1l-2.5 2.6h-10.2z" fill="none" stroke="#040504" stroke-width=".2"/>
<path d="M149.8 81.2h2.5l-2.5 2.6z" fill="#f2f2d8"/>
<path d="M149.8 81.2h2.5l-2.5 2.6z" fill="none" stroke="#bdbbb8" stroke-width=".2"/>
<path d="M140.4 71.6l.5 .7h-1z" fill="#fecb73"/>
<path d="M140.4 71.6l.5 .7h-1z" fill="none" stroke="#1e090b" stroke-width=".2"/>
<path d="M165.5 69h22.9v5.1l-2.6 2.6h-20.3z" fill="#f6f5f0"/>
<path d="M165.5 69h22.9v5.1l-2.6 2.6h-20.3z" fill="none" stroke="#bdbbb8" stroke-width=".2"/>
<path d="M165 68.5h22.9v5.1l-2.6 2.5h-20.3z" fill-rule="evenodd" fill="#f8f397"/>
<path d="M165 68.5h22.9v5.1l-2.6 2.6h-20.3z" fill="none" stroke="#040504" stroke-width=".2"/>
<path d="M185.3 73.6h2.6l-2.6 2.5z" fill="#f2f2d8"/>
<path d="M185.3 73.6h2.6l-2.6 2.6z" fill="none" stroke="#bdbbb8" stroke-width=".2"/>
<path d="M165.8 69l.5 .8h-1z" fill="#fecb73"/>
<path d="M165.8 69l.5 .8h-1z" fill="none" stroke="#1e090b" stroke-width=".2"/>
<path d="M10.7 180.7h40.6v7.6l-2.6 2.6h-38z" fill="#f6f5f0"/>
<path d="M10.7 180.7h40.6v7.6l-2.6 2.6h-38z" fill="none" stroke="#bdbbb8" stroke-width=".2"/>
<path d="M10.2 180.2h40.6v7.6l-2.6 2.6h-38z" fill-rule="evenodd" fill="#f8f397"/>
<path d="M10.2 180.2h40.6v7.6l-2.6 2.6h-38z" fill="none" stroke="#040504" stroke-width=".2"/>
<path d="M48.2 187.8h2.6l-2.6 2.6z" fill="#f2f2d8"/>
<path d="M48.2 187.8h2.6l-2.6 2.6z" fill="none" stroke="#bdbbb8" stroke-width=".2"/>
<path d="M10.9 180.7l.5 .8h-1z" fill="#fecb73"/>
<path d="M10.9 180.7l.5 .8h-1z" fill="none" stroke="#1e090b" stroke-width=".2"/>
<text font-size="3.5" fill="#6d0d0e" x="164.5" y="198.7">H.V. Pulse Switch</text>
<g font-size="3.2" fill="#040504">
<text x="164.8" y="204.2">07</text>
<text x="231" y="204.2">NewAE</text>
</g>
<text font-size="3.2" fill="#6d0d0e" x="190.7" y="204.2">ChipSHOUTER</text>
<g font-size="2.3" fill="#040504">
<text x="34" y="3.3">1</text>
<text x="103.7" y="3.3">2</text>
<text x="173.6" y="3.3">3</text>
<text x="243.3" y="3.3">4</text>
<text x="24.4" y="17.5">PULSE_MON</text>
<text x="42.1" y="15">Normal</text>
<text x="44.7" y="17.5">0V</text>
<text x="54.8" y="15">Open Coil</text>
<text x="57.4" y="17.5">+1.65V</text>
<text x="1.7" y="27.8">A</text>
<text x="275.9" y="27.8">A</text>
<text x="152.1" y="46.7">Q4</text>
<text x="152.3" y="42.6">PULSE</text>
<text x="166.3" y="71.8">Tuning this is part of</text>
<text x="140.9" y="74.4">Pulse</text>
<text x="140.9" y="76.9">Tolerant</text>
<text x="166.3" y="74.4">the magic.</text>
<text x="1.9" y="81.6">B</text>
<text x="140.9" y="79.4">Resistor</text>
<text x="276" y="81.6">B</text>
<text x="78.2" y="101">8</text>
<text x="106.1" y="101">16</text>
<text x="78.3" y="103.6">3</text>
<text x="83" y="104.8">VCCI</text>
<text x="83" y="102.3">VCCI</text>
<text x="95.7" y="102.3">VDDA</text>
<text x="96" y="107.4">OUTA</text>
<text x="106.1" y="106.1">15</text>
<text x="78.2" y="111.2">2</text>
<text x="78.4" y="108.6">1</text>
<text x="83" y="109.9">INA</text>
<text x="83" y="112.4">INB</text>
<text x="96.5" y="112.4">VSSA</text>
<text x="106.1" y="111.2">14</text>
<text x="78.1" y="118.8">6</text>
<text x="78.2" y="116.3">5</text>
<text x="83" y="117.5">DIS</text>
<text x="106.1" y="118.8">11</text>
<text x="78.1" y="123.9">4</text>
<text x="83" y="120.1">DT</text>
<text x="83" y="125.1">GND</text>
<text x="96" y="120.1">VDDB</text>
<text x="96.2" y="125.1">OUTB</text>
<text x="106.1" y="123.9">10</text>
<text x="77" y="131.5">12</text>
<text x="78.2" y="128.9">7</text>
<text x="83" y="130.2">NC</text>
<text x="96.7" y="130.2">VSSB</text>
<text x="106.1" y="128.9">9</text>
<text x="1.8" y="135.6">C</text>
<text x="77.1" y="134">13</text>
<text x="83" y="132.7">NC</text>
<text x="83" y="135.3">NC</text>
<text x="275.9" y="135.6">C</text>
<text x="55.5" y="167">1</text>
<text x="75.7" y="167">2</text>
<text x="55.4" y="172.1">3</text>
<text x="60.2" y="173.4">A</text>
<text x="60.2" y="168.3">VCC</text>
<text x="66.9" y="168.3">GND</text>
<text x="149.3" y="170.6" transform="rotate(-90 149.3 170.6)">5</text>
<text x="55.3" y="177.2">4</text>
<text x="60.2" y="178.4">B</text>
<text x="70.3" y="175.9">R</text>
<text x="75.7" y="174.6">5</text>
<text x="144.2" y="179.7">2</text>
<text x="144.4" y="174.6">1</text>
<text x="159.4" y="177.2">4</text>
<text x="11.4" y="183.5">LVDS signals as single-ended have</text>
<text x="149.3" y="185.7" transform="rotate(-90 149.3 185.7)">3</text>
<text x="1.8" y="189.5">D</text>
<text x="11.4" y="186">worse noise performance during</text>
<text x="11.4" y="188.6">discharge.</text>
<text x="275.9" y="189.5">D</text>
<text x="158.7" y="198.7">Title:</text>
<text x="158.9" y="203.8">Rev:</text>
<text x="181.8" y="203.8">Project:</text>
<text x="222.1" y="203.8">License:</text>
<text x="227.2" y="198.7">Approved: Yes</text>
<text x="158.7" y="207.6">Date: 2021-01-12</text>
<text x="180.2" y="207.6">Time: 1:38:02 PM</text>
<text x="201.8" y="207.6">Sheet6</text>
<text x="210.5" y="207.6">of 8</text>
<text x="222.1" y="207.6">Copyright © NewAE Technology Inc.</text>
<text x="261.5" y="207.6">NewAE.com</text>
<text x="34" y="214">1</text>
<text x="103.7" y="214">2</text>
<text x="158.7" y="210.2">File:</text>
<text x="173.6" y="214">3</text>
<text x="243.3" y="214">4</text>
</g>
<g font-size="2.3" fill="#6d0d0e">
<text x="186.5" y="14.7">VCC_DIRTY</text>
<text x="25.4" y="26.2">PULSE_MON</text>
<text x="63.6" y="45.2">GND</text>
<text x="190.5" y="45.2">GND</text>
<text x="25.4" y="51.5">HVPOWER</text>
<text x="200.6" y="50.3">HVSWITCHED</text>
<text x="236.1" y="51.5">HVSWITCHED</text>
<text x="48.4" y="68">+16v</text>
<text x="156.9" y="68.5" transform="rotate(-90 156.9 68.5)">PULSETRIG</text>
<text x="45.9" y="78.2">VCC</text>
<text x="56.9" y="88.3">HVGND</text>
<text x="25.5" y="101">GND</text>
<text x="17.8" y="108.6">PULSEIN</text>
<text x="35.8" y="126.4">VCC</text>
<text x="43.2" y="126.4">GND</text>
<text x="50.9" y="126.4">GND</text>
<text x="20.3" y="140.4">MOSFET_EN</text>
<text x="63.6" y="141.6">GND</text>
<text x="147.5" y="154.3">VCC</text>
<text x="43.4" y="159.4">VCC</text>
<text x="109.2" y="164.5">GND</text>
<text x="10.2" y="173.4">PULSECONNZ</text>
<text x="35.5" y="172.1">LVDC_N</text>
<text x="157.5" y="172.1">GND</text>
<text x="10.2" y="178.4">PULSECONNY</text>
<text x="35.5" y="177.2">LVDC_P</text>
<text x="86.4" y="174.6">GND</text>
<text x="99" y="181">PULSEMICRO</text>
<text x="129.6" y="200">GND</text>
<text x="147.3" y="207.6">GND</text>
</g>
<g font-size="2.3" fill="#0d185d">
<text x="194" y="22.3">R37</text>
<text x="194" y="24.9">1k5</text>
<text x="68.3" y="32.2">C59</text>
<text x="68.3" y="34.8">47p</text>
<text x="187.6" y="32.2">C22</text>
<text x="187.6" y="34.8">100n</text>
<text x="194" y="32.5">R39</text>
<text x="194" y="35">1k5</text>
<text x="173.6" y="40.1">R41</text>
<text x="181.3" y="40.1">R42</text>
<text x="173.4" y="44.9">1KV</text>
<text x="173.6" y="42.6">820k</text>
<text x="181.3" y="44.9">1KV</text>
<text x="181.3" y="42.6">820k</text>
<text x="93.9" y="69.3">L2</text>
<text x="63.2" y="77.9">C23</text>
<text x="75.9" y="77.9">C24</text>
<text x="88.6" y="77.9">C25</text>
<text x="88.9" y="73.1">FBMH3225HM102NTV</text>
<text x="115.3" y="75.6">R45</text>
<text x="158.4" y="75.6">R34</text>
<text x="63.2" y="80.5">4.7uF</text>
<text x="75.9" y="80.5">4.7uF</text>
<text x="88.6" y="80.5">470n</text>
<text x="115.3" y="78.2">5R1</text>
<text x="158.4" y="78.2">10R</text>
<text x="167.3" y="82.5">Q11</text>
<text x="180.2" y="82">L4</text>
<text x="116.5" y="89.3">D4</text>
<text x="17.5" y="90.6">C26</text>
<text x="17.5" y="93.2">4.7uF</text>
<text x="30.2" y="90.6">C27</text>
<text x="30.2" y="93.2">100n</text>
<text x="40.4" y="90.6">C28</text>
<text x="40.4" y="93.2">100n</text>
<text x="116.5" y="91.9">MURA160T3G</text>
<text x="159.7" y="91.9">D15</text>
<text x="159.7" y="94.4">ES1B</text>
<text x="81.2" y="98.5">U4</text>
<text x="121.6" y="98.7">C29</text>
<text x="33" y="107.6">R46</text>
<text x="121.6" y="105.8">470n</text>
<text x="33" y="112.2">1R0</text>
<text x="46.7" y="113.7">R54</text>
<text x="55.6" y="113.5">C30</text>
<text x="46.7" y="116.3">100R</text>
<text x="55.6" y="116">10p</text>
<text x="39.1" y="134">R73</text>
<text x="39.1" y="136.6">16k2</text>
<text x="81.2" y="139.1">UCC21520DW</text>
<text x="63.2" y="154.6">C3</text>
<text x="63.2" y="161.7">100n</text>
<text x="152.1" y="157.1">C50</text>
<text x="58.4" y="164.5">U13</text>
<text x="134.3" y="164.2">C51</text>
<text x="134.3" y="166.8">10p</text>
<text x="152.1" y="164.2">100n</text>
<text x="125.4" y="169.5">R65</text>
<text x="125.4" y="172.1">100R</text>
<text x="157.4" y="179.7">U10</text>
<text x="58.4" y="182.2">SN65LVDT2DBV</text>
<text x="125.4" y="184.8">R66</text>
<text x="157.4" y="182.2">74LVCE1G86W5</text>
<text x="125.4" y="187.3">100R</text>
<text x="134.3" y="189.6">C52</text>
<text x="134.3" y="192.1">10p</text>
<text x="165" y="210.2">cw520_hvswitch.SchDoc</text>
</g>
</svg>
